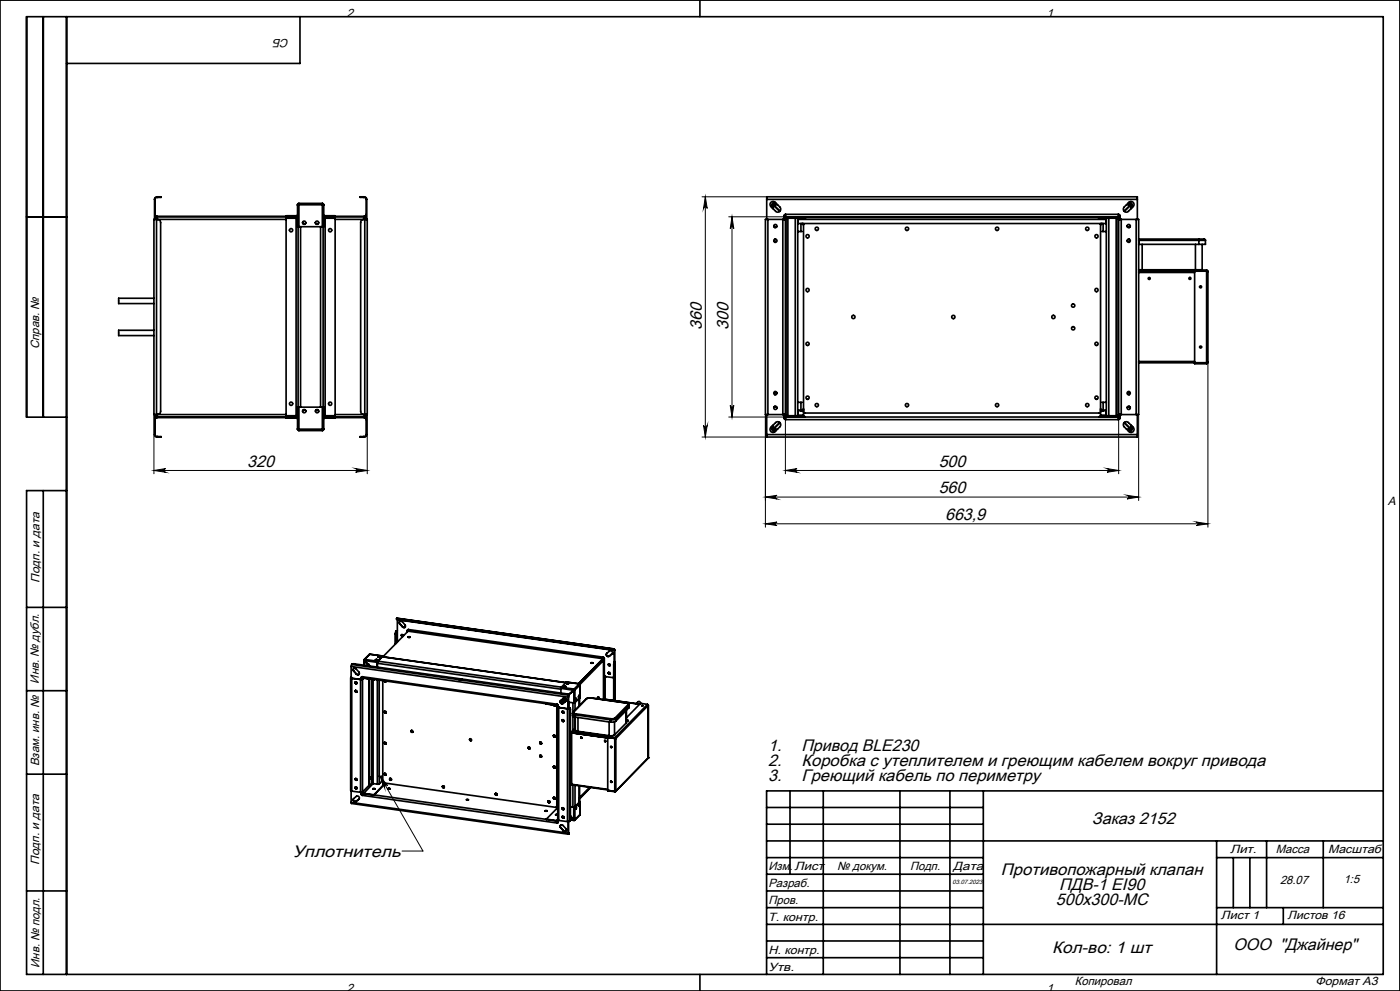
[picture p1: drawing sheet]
<svg xmlns="http://www.w3.org/2000/svg" width="420mm" height="297mm" viewBox="0 0 420 297" stroke-linecap="round" stroke-linejoin="round" font-family="sans-serif">
<g fill="none" stroke="#000" stroke-width=".3">
<path d="M210.6 59h19.4M211.6 59v72M211.6 59l.6 3.5a.55 .55 0 0 0-.6-.5 .55 .55 0 0 0-.5 .5zM218.6 65h17.1M219.6 65v60M219.6 65l.5 3.5a.53 .53 0 0 0-.5-.5 .53 .53 0 0 0-.5 .5zM362.4 108.6v49.4M46.2 124.2v17.8M110.2 124.2v17.8M210.6 131h19.4M211.1 127.5a.55 .55 0 0 0 .5 .5 .55 .55 0 0 0 .6-.5l-.6 3.5zM218.6 125h17.1"/>
<path d="M219.1 121.5a.53 .53 0 0 0 .5 .5 .53 .53 0 0 0 .5-.5l-.5 3.5zM229.6 124.2v33.8M235.6 124.2v17.8M335.6 124.2v17.8M341.6 124.2v25.8M46.2 141h64M46.2 141l3.5-.6a.55 .55 0 0 0-.5 .6 .55 .55 0 0 0 .5 .5zM106.7 140.4l3.5 .6-3.5 .5a.55 .55 0 0 0 .5-.5 .55 .55 0 0 0-.5-.6zM229.6 157l3.5-.5a.53 .53 0 0 0-.5 .5 .53 .53 0 0 0 .5 .5zM229.6 149h112M229.6 149l3.5-.6a.55 .55 0 0 0-.5 .6 .55 .55 0 0 0 .5 .5zM229.6 157h132.8"/>
<path d="M235.6 141l3.5-.6a.55 .55 0 0 0-.5 .6 .55 .55 0 0 0 .5 .5zM235.6 141h100M332.1 140.4l3.5 .6-3.5 .5a.55 .55 0 0 0 .5-.5 .55 .55 0 0 0-.5-.6zM338.1 148.4l3.5 .6-3.5 .5a.55 .55 0 0 0 .5-.5 .55 .55 0 0 0-.5-.6zM358.9 156.5l3.5 .5-3.5 .5a.53 .53 0 0 0 .5-.5 .53 .53 0 0 0-.5-.5zM114.1 232.7l12.8 22.4h-6.3M114.1 232.7l2.2 2.8a.55 .55 0 0 0-.7-.2 .55 .55 0 0 0-.2 .7z"/>
</g>
<g fill="none" stroke="#000" stroke-width=".5">
<path d="M0 0h420v297h-420zM13 5v120M20 5v287M90 5v14h-70M210 0v5M46.4 59.8v6M46.4 59.8h.1M46.5 59.8v6M47.1 59l-.6 .3-.1 .5M47.1 59.2l-.5 .2-.1 .4M47.1 59v.2M47.1 59h.2"/>
<path d="M47.1 59.2h.2M47.3 59h1v.2h-1M47.3 59v.2M109 59h-1v.2h1M109 59v.2M109 59h.3M109 59.2h.3M109.3 59l.5 .2 .2 .6M109.3 59.2l.3 .1 .3 .5M109.3 59v.2M109.9 59.8v6M109.9 59.8h.1"/>
<path d="M110 59.8v6M230 59.8v-.8h111.2v.8M230 59.8h111.2M230 59.8v6M341.2 59.8v6M8 65h12M46.5 64.2l.2 .5 .4 .1M46.5 64.7l.5 .3 .1-.2M47 65.8h-.8v58.4h.8M47 65.8v58.4M47 65.8h38.8M47.1 64.8h42.2"/>
<path d="M47.2 65.8a.96 .96 0 0 1 1 .9v56.5a1.02 1.02 0 0 1-1 1M88.8 65.4h.5M88.8 64.7v.1l.5-.1M88.8 65.4v59.2M88.8 65.4h-3v59.2h3M88.8 64.7h-3v.1M89.3 65h-42.3v.8M89.3 64.5l-.5 .2M89.3 61.4v6.5h.4M89.3 61.4h.1M89.4 61.4h.1M89.4 67.9v54.1"/>
<path d="M89.7 61.3l-.1 .1M89.7 61v.4M89.7 61.4l-.4 .1M89.7 61.1l-.3 .3M89.7 61l-.4 .4M89.7 61.4v6.5M89.7 61h7M89.7 61.4h7M89.7 67.9h7M90.2 67.9v54.1M90.8 66.6a.49 .49 0 0 0 .4 .5 .49 .49 0 0 0 .5-.3M94.6 66.7a.5 .5 0 0 0 .5 .4 .5 .5 0 0 0 .5-.4"/>
<path d="M96.2 67.9v54.1M96.7 61.3l.1 .1M96.7 61v.4M96.7 61.4l.4 .1M96.7 61.1l.2 .3M96.7 61l.4 .4M96.7 61.4v6.5M96.9 61.4h.1M96.9 67.9v54.1M96.9 61.4h.2M97.1 65.4h.4M97.1 65h12.3v.8"/>
<path d="M97.1 64.5l.4 .2M97.1 61.4v6.5h-.4M97.1 64.8h12.2M97.5 64.7v.1l-.4-.1M97.5 65.4v59.2M97.5 65.4h3v59.2h-3M97.5 64.7h3v.1M100.5 65.8h8.9M109.2 65.8a.96 .96 0 0 0-1 .9v56.5a1.02 1.02 0 0 0 1 1M109.4 65.8h.8v58.4h-.8M109.4 65.8v58.4M109.9 64.7l-.3 .2-.3-.1"/>
<path d="M109.9 64.2l-.2 .5-.4 .1M230.4 65.8h-.8v58.4h.8M230.4 65.8h4.4M230.4 65.8v58.4M231.4 60.6l.9-.1 1.7 1.6a.9 .9 0 0 1 0 1.2 .9 .9 0 0 1-1.3 0l-1.6-1.6-.1-.5zM231.6 61.4l.4 .1M231.6 61.4h.1M231.6 61.4v.8M231.7 61.4l.3 .1M232 61l.1 .4M232 61.1l.1 .3M232 61.1l-.3 .3"/>
<path d="M232 61l-.4 .4M232 61h.8M232 61v.1M232 61.5v1.1M232 61.5l1.9 1.9M232.1 61.4h1.2M232.1 61.4l1.9 1.9M232.2 67.9h.8M232.5 67.9v.3M232.5 71.7v.9M234.8 65.8h.8M234.8 65.8v58.4"/>
<path d="M235.2 65.4h.1M235.3 65.4l.1 .4M235.3 65.4v.4M235.4 64.3h.3M235.6 65.8v58.4M235.7 64.2l-.5 .3v1.3M235.7 64.2v.8h99.8v-.8M235.7 64.2h99.8M235.7 65.4h.1M235.8 65.4h.6M235.8 65.4v59.2M236.2 65.2v-.2l-.5 .2-.3 .6"/>
<path d="M236.2 65.2l-.5 .2-.1 .4M236.4 65.4h2.2M236.4 65.4v59.2M238.6 65.4h.7v59.2h-.7M238.6 65.4v59.2M239.3 69.4h1.3M239.4 65.4v.4M239.4 65.8h92.4M239.4 65.8v1.2h92.4v-1.2M240.3 67v2.4M240.6 67l.5 .3-.4-.3M241.1 65.2v.1"/>
<path d="M241.1 67v56.4M241.4 65v.2h-5.2M241.6 65.2v.2h-2.2M241.6 65.2h88M241.6 65.3l-2.2 .1M241.6 65v.2M329.6 65.2v.2h2.2M329.6 65.3l2.2 .1M329.6 65v.2M329.8 65v.2h5.2M330.2 65.2v.1M330.2 67v56.4"/>
<path d="M330.5 67l-.3 .3 .4-.3M330.6 69.4h1.3M330.9 67v2.4M331.8 65.4v.4M332.6 65.4h-.7v59.2h.7M332.6 65.4h2.3M332.6 65.4v59.2M334.9 65.4h.6M334.9 65.4v59.2M335 65.2l.4 .1 .2 .5M335 65.2v-.2l.6 .2 .2 .6 .1-.4M335.5 65.4h.1"/>
<path d="M335.5 65.4v59.2M335.5 64.2l.5 .3v1.3M335.5 64.3h.3M335.6 65.8h.8M335.6 65.8v58.4M335.9 65.4h.1M335.9 65.4v.4M336.4 65.8h4.5M336.4 65.8v58.4M338 61.4h1.2M338.2 67.9h.9M338.4 61h.8"/>
<path d="M338.7 60.6a.9 .9 0 0 1 1.2 0 .9 .9 0 0 1 0 1.3l-1.4 1.4a.9 .9 0 0 1-1.3 0 .9 .9 0 0 1 .1-1.2zM338.7 67.9v.3M338.7 71.7v.9M339.2 61.4l-2 1.9M339.2 61v.4M339.2 61.1v.3M339.2 61.1l.3 .3M339.2 61l.5 .4M339.2 61.5l-1.9 1.9M339.2 61v.1M339.2 61.5v1.1M339.5 61.4l-.3 .1"/>
<path d="M339.5 61.4h.2M339.7 61.4l-.5 .1M339.7 61.4v.8M340.9 65.8h.7v58.4h-.7M340.9 65.8v58.4M341.6 72h18.1M341.6 73.2h18.1M341.6 71.6h18.1M341.7 71.6v1.6M342.7 73.2v7.7M358.6 73.2v7.7M359.7 72h1.9"/>
<path d="M359.7 71.6h1.6l.3 .4M359.7 71.6v.4M359.7 72v1.2M360.6 73.2v7.7M361.6 72v1.2h-1.9M46.2 89.4h-10.6v1.6h10.6M46.2 99h-10.6v1.6h10.6M341.6 81.2l20.4 .1M341.6 80.9h1.1M341.6 81.7h16.8M342.7 80.9v.3M342.7 80.9h15.9"/>
<path d="M358.6 80.9h2M358.6 80.9v.1M358.6 81.1v.1M360.5 81.1l-.2 .1M360.6 80.9v.1M362 81.3l.4 .1M362 81.1l.2 .2M362 81l.4 .4M362 81h-3.6v.1h3.6M362 81.3h-3.6v27.4M362 81v.1M362 81.3v27.4"/>
<path d="M362.4 81.4v27.2M232.5 117.4v.9M338.7 117.4v.9M341.6 108.7h20.4M341.6 108.3h16.8M362 108.7h.1M362 108.9h-3.6l3.6 .1M362 108.9v.1M362.2 108.7l-.2 .2M362.4 108.6l-.4 .1M362.4 108.6l-.4 .4M20 125h-12v-120h407v287h-407v-145h12"/>
<path d="M46.4 130.2l.2 .6 .5 .2M46.4 130.2h.1M46.4 124.2v6M46.5 130.2l.2 .5 .4 .1M46.5 124.2v6M47 124.2v.8h42.3M47 124.2h38.8M47.1 125.2l-.1-.2-.5 .3M47.1 125.2h-.3l-.3 .6M47.1 130.8v.2M47.1 130.8h.2M47.1 131h.2"/>
<path d="M47.1 125.2h42.2M47.3 130.8h1l-1 .2M47.3 130.8v.2M85.8 125.2l3 .1M88.8 124.6h.5M88.8 125.3h.5M88.8 125.3l.5 .2M89.3 128.5l.4 .1M89.3 128.6l.4 .4M89.3 128.6h.1M89.4 128.6l.3 .3M89.4 128.6h.1"/>
<path d="M89.6 128.6l.1 .1M89.7 128.6v.4M89.7 122h-.4v6.6M89.7 128.6h7M89.7 129h7M89.7 122v6.6M89.7 122h7M90.8 123.3a.5 .5 0 0 1 .5-.5 .5 .5 0 0 1 .5 .5M94.7 123.2a.49 .49 0 0 1 .5-.4 .49 .49 0 0 1 .4 .6M96.7 122h.4v6.6M96.7 128.6v.4M96.7 122v6.6"/>
<path d="M96.8 128.6l-.1 .1M97 128.6l-.3 .3M97 128.6h.1M97.1 124.6h.4M97.1 125.3h.4M97.1 128.5l-.4 .1M97.1 128.6l-.4 .4M97.1 125.2h12.2M97.5 125.3l-.4 .2M100.5 125.2l-3 .1M100.5 124.2h8.9M109 130.8h-1l1 .2"/>
<path d="M109 130.8h.3M109 131h.3M109 130.8v.2M109.3 125.2h.3l.3 .6M109.3 125.2l.1-.2 .5 .3M109.3 130.8v.2M109.4 124.2v.8h-12.3M109.9 130.2l-.2 .5-.4 .1M109.9 130.2h.1M109.9 124.2v6M110 130.2l-.3 .7-.4 .1M110 124.2v6"/>
<path d="M230 130.2v.8h111.2v-.8M230 130.2h111.2M230 124.2v6M230.4 124.2h4.4M231.6 128.6l.4 .4M231.6 128.6h.1M231.6 127.8v.8M231.7 128.6l.3 .3M232 128.5l-.4 .1M232 128.5l-.3 .1M232 129h.8M232 127.3v1.2"/>
<path d="M232 128.9v.1M232.1 128.6l-.1 .4M232.1 128.6l-.1 .3M232.1 128.6h1.2M232.2 122h.8M232.5 121.7v.3M232.7 126.6a.9 .9 0 0 1 1.3 .1 .9 .9 0 0 1 0 1.2l-1.4 1.4a.9 .9 0 0 1-1.3 0 .9 .9 0 0 1 0-1.2zM233.9 126.6l-1.9 1.9M234 126.7l-1.9 1.9M234.8 124.2h.8M235.2 124.6h.1M235.2 124.2v1.2l.5 .4"/>
<path d="M235.3 124.2v.4M235.4 124.2l-.1 .4M235.4 125.6h.3M235.4 124.2a.56 .56 0 0 0 .8 .6M235.6 124.2l.3 .5 .3 .1M235.7 125.8v-.8h99.8v.8M235.7 125.8h99.8M235.7 124.6h.1M235.8 124.6h.6M236.2 124.8l5.2 .2M236.4 124.6h2.2M239.3 120.6h1.3"/>
<path d="M239.4 124.2v.5h1.7M239.4 124.4h1.7M239.4 123h.1M239.4 123h.9M240.3 120.6v2.6M240.3 123h-.9v1.4M240.5 123l.6-.4-.8 .6zM240.6 123h.5M240.7 123h.4M241.1 123.4l.3 .4h88.4l.4-.4M241.1 123.4v1.4M330.2 122.6l.7 .6z"/>
<path d="M330.2 123.4v1.4M330.2 124.4h1.6M330.2 123h.4M330.2 123h.3M330.6 120.6h1.3M330.9 120.6v2.6M330.9 123h.9v1.4M330.9 123h.9M331.8 124.2v.5h-1.6M331.8 123h.1M332.6 124.6h2.3M334.9 124.6h.6"/>
<path d="M335 124.8l-5.2 .2M335.5 124.6h.1M335.5 125.6h.3M335.6 124.2h.8M335.6 124.2l-.2 .5-.4 .1M335.9 124.6l-.1-.4a.56 .56 0 0 1-.8 .6M335.9 124.6h.1M335.9 124.2v.4M336 124.2v1.2l-.5 .4M336.4 124.2h4.5M337.2 126.7l2 1.9M337.3 126.6l1.9 1.9"/>
<path d="M337.4 126.6l.9-.1 1.6 1.6a.9 .9 0 0 1 0 1.2 .9 .9 0 0 1-1.2 0l-1.6-1.6-.1-.7zM338 128.6h1.2M338.2 122h.9M338.4 129h.8M338.7 121.7v.3M339.2 128.6v.4M339.2 128.6v.3M339.2 128.5l.5 .1M339.2 128.5l.3 .1M339.2 127.3v1.2M339.2 128.9v.1M339.5 128.6l-.3 .3"/>
<path d="M339.5 128.6h.2M339.7 128.6l-.5 .4M339.7 127.8v.8M341.2 124.2v6M13 147v145M8 182h12M105.3 199.7v3.5M105.3 199.7l65.2 9.2M105.5 199.1l-.2 .6M105.5 199.1l65.1 9.2M105.6 199.1l.7-.2 64 9.1 .4 .3M105.6 199.1h-.1"/>
<path d="M109.1 197.9v1.5M109.2 197.8l.1 .2M109.2 197.8l.1 .1M109.3 197.9l.1 .1M109.3 197.9h.1M109.3 198l1.4 1.6M109.3 198v1.4M109.4 198l3.8 .5M109.4 198l1.4 1.6M109.4 198h-.1M109.4 197.7l-.1 .2M109.4 197.6v.4"/>
<path d="M109.4 197.6l-.2 .2M109.4 197.6l3.9 .6M110.3 199.1h.1M110.4 199.1h.1M110.7 199.5h.1M110.9 196.1l-1.7 1.6M110.9 196.1l3.9 .5M110.9 196.1l-1.5 1.5M112.6 197.7l.6 .1zM112.6 197.8h.6zM112.7 197.8h.4M113.2 198.5h.1"/>
<path d="M113.2 198.5v1.4M113.2 198.8l55.1 7.7M113.3 198.2l-.1 .3M113.3 198.3l-.1 .2M113.3 198.2v.1M113.4 198.2l55 7.7M113.5 196.9h.5zM113.5 196.8l.6 .1zM113.6 197h.3M113.6 197h.2M114.8 196.6l.1 .2M114.8 196.7l.1 .1"/>
<path d="M114.8 196.6v.1M114.8 196.6l-1.5 1.6M114.8 196.7l-1.5 1.6M114.9 196.8h.1M114.9 196.8l54.9 7.8-55.1-7.8M118.6 190h.1M118.6 190v3M118.7 190v2.9M118.8 189.2l-.2 .8M118.8 189.2h.1M118.9 189.2h.1M118.9 189.2h-.1"/>
<path d="M118.9 189.2l-.2 .8M119 185.5l.4 .3M119 189.2v3.5M119 189.2h-.1M119.1 185.3l-.1 .2 .4 .2M119.1 185.3l65.2 9.2M119.1 185.3h.1M119.2 189.1l-.2 .1M119.2 189l-.3 .2M119.2 185.7v6.7M119.4 185.7l63.9 9M119.4 185.7v.1"/>
<path d="M119.4 185.8l63.9 9M119.9 187a.51 .51 0 0 1 0-.8 .51 .51 0 0 1 .8 .1l.8 1a.48 .48 0 0 1 0 .7 .48 .48 0 0 1-.7-.1M119.9 186.2v.7M119.9 187l.9 .9M119.9 186.9v.1M119.9 186.9l.9 1M120.5 190.2v.4l.4 .1M120.5 190.2v.3l.4 .1M120.8 187.9l.7 .1M120.8 187.9h.1M121 190.6a.3 .3 0 0 0-.2-.5 .3 .3 0 0 0-.4 .4 .3 .3 0 0 0 .5 .2M122.3 188.9l-.1 .4"/>
<path d="M122.3 188.7v.2M122.4 190.9h.6zM122.4 189.2l58.5 8.2M122.4 189.2l-7.5 7.6M122.4 191h.6M122.5 188.7l-.2 .2M122.5 188.7l-.1 .5M122.5 188.7l58.5 8.3M122.6 191h.3M177.2 198.6l.6 .1zM177.3 198.7h.5M177.3 198.8h.4"/>
<path d="M180.8 197.5l.2 .4M180.9 197.4l-7.4 7.5M180.9 197.4v.1M180.9 197.5l-7.3 7.4M181 197l.3 .2 .1 5.3 .5 .3 2.2 .2M181 197l-.1 .4M181 197l-.1 .5M181 197.9l-7 7.2M181 197.9v11.7M181.3 197.8l-.3 .1M182 195.8a.59 .59 0 0 0 .1 .8 .59 .59 0 0 0 .7 0M182 195.8a.57 .57 0 0 0 0 .8 .57 .57 0 0 0 .8 .1"/>
<path d="M182 195.8l.8-.7a.57 .57 0 0 1 .8 .1 .57 .57 0 0 1 0 .8v-.1M182.6 199l.2 .4h.3l-.4 .1zM182.8 196.6v.1M183.3 194.7v.1M183.6 195.9h.1M183.6 195.9l-.8 .8M183.9 194.8h.4M184.1 199.2v10.7M184.1 199.2l.1 .1M184.1 194.7l-.8 .1M184.1 194.6l-.8 .1M184.1 194.6v.1"/>
<path d="M184.2 194.5l.2 .3M184.2 194.6l.1 .2M184.2 194.5l-.1 .1M184.2 194.5v.1M184.2 199.3v10.7M184.2 194.6l-.1 .1M184.3 198.5l-.2 .7M184.3 198.3l.1 .1M184.3 198.5h.1M184.4 198.2l.1 .2M184.4 194.8h-.1M184.4 194.8l-.1 3.7"/>
<path d="M184.4 198.4h.1M184.4 198.4l-.1 .1M184.4 198.5l-.2 .8M184.5 198.4l-.1 .1M184.5 198.4v11.6M8 207h12M105.2 203.1v33.8l.3 .2M105.2 203.1l.3 .2M105.2 203.1h.1M105.3 203l-.1 .1M105.3 203h.1M105.3 203.1v.1"/>
<path d="M105.3 203.1h.1M105.3 202.9v.1M105.5 203.3l2.7 .4M105.5 203.3v33.8M106.1 201.1a.49 .49 0 0 1 0-.7 .49 .49 0 0 1 .7 .1l.9 .9a.49 .49 0 0 1 0 .7 .49 .49 0 0 1-.8-.1M106.1 200.4v.7M106.1 201.1l.8 .9M106.1 201.1h.1M106.1 201.1l.9 .9M106.6 207.1l.2 .3h.3M106.6 204.4a.31 .31 0 0 0 .1 .4 .31 .31 0 0 0 .4 0M106.6 206.9v.2"/>
<path d="M106.6 204.4l.2 .4h.3M106.6 206.9l.1 .4 .4 .1M106.6 206.9a.3 .3 0 0 0 .1 .4 .3 .3 0 0 0 .4 .1M107 202l.4 .2 .3-.1M107 202h-.1M108.2 203.7v33.8M108.4 203.1v.5l.3-.1M108.4 203v.6M108.4 203v.1M108.5 202.9l-.1 .1M108.7 203.5h.1M108.7 202.8l-.3 .3"/>
<path d="M108.7 202.8l.1 .3 58.5 8.3M108.7 202.8l58.4 8.3M108.8 203.5l-.6 .2M108.8 203.5v33.8M108.9 203.1l-.1 .2M109 203.3l-.2 .2M109.1 203.2h-.3l-.1 .3M109.1 203.3l-.3 .2M109.1 203.2h.1M109.1 203.2v.1M109.1 203.2l3.1 .4M109.1 203.3l3.1 .4"/>
<path d="M110.7 203.5v31.9l-1.9 1.9M110.8 203.5v32.1l.6-.7M111.4 203.6v31.3M111.9 203.7v31.1M112.2 203.6h.1M112.2 203.6v.1M112.3 203.6l-.1 .1M113.2 203.7v31.3M113.8 203.8v31.1M114.8 204l.1 30.6 51.9 7.4 .2-.2M115.3 204a.28 .28 0 0 0 .2 .4 .28 .28 0 0 0 .3-.3M115.3 204l.2 .3h.3"/>
<path d="M115.3 204l.5 .3M115.4 213.2a.31 .31 0 0 0 0 .4 .31 .31 0 0 0 .4 0 .31 .31 0 0 1-.4 0 .31 .31 0 0 1 0-.4zM115.8 204.1v.1M115.8 213.4v.1M123.4 219a.31 .31 0 0 0 .1 .3 .31 .31 0 0 0 .3 .1h-.3zM123.4 218.9l.1 .4 .4 .1M137.8 203.6l.7 .1M137.8 203.6l.7 .2M137.8 203.6v.1M138 203.6h.1M138 203.6h-.2h.3M138 203.6l.2 .1"/>
<path d="M138.1 203.6l.5 .1M138.1 203.6h.1M138.3 203.6l.2 .1M138.3 203.6l-.1 .1M138.5 203.7v.1M138.5 203.8h.1M138.5 203.7h.1M138.6 203.7l-.1 .1M163.9 210.9h.1M163.9 210.9l3.1 .6M163.9 210.9l3.1 .4M166.1 211.3l.2 .2"/>
<path d="M166.1 211.3l.4 .2M166.1 211.3l.3 .2M166.2 211.3l.4 .1M166.5 211.5h-.1M166.6 211.4l-.3 .1M167 211.3l.4 .5M167 211.5l.3 .3M167 211.3h.1M167 211.3v.2M167 211.5v30.3M167.1 211.5l-.1 30.4M167.1 211.1l.3 .2v.7"/>
<path d="M167.1 211.1l.2 .2M167.2 211.1l.1 .2M167.2 211.2l.1 .1M167.3 211.8l.3 .3M167.3 211.9v33.8l.3 .2M167.3 211.3h.1M167.3 211.8h.1M167.4 211.2l-.1 .1M167.4 211.3h-.1M167.4 211.8v.1M167.4 211.8h.1M167.6 212.1l2.7 .3"/>
<path d="M167.6 212.1v33.8M167.6 212v.1M168.2 210a.57 .57 0 0 0 0 .7 .57 .57 0 0 0 .7 .1M168.2 210a.58 .58 0 0 0 0 .7 .58 .58 0 0 0 .7 .1M168.3 206.3l3.8 .6M168.3 206.3v1.4M168.4 206l-.1 .3M168.4 206l3.8 .5M168.7 215.8l.1 .4 .4-.1a.31 .31 0 0 1-.4 0 .31 .31 0 0 1-.1-.4zM168.7 213.2l.1 .4h.4a.31 .31 0 0 1-.4 0 .31 .31 0 0 1-.1-.4zM168.7 213.1l.2 .5h.3M168.7 215.7l.2 .4h.3"/>
<path d="M169 209.3h.1M169 209.3a.57 .57 0 0 1 .7 .1 .57 .57 0 0 1 .1 .7M169 209.3l-.8 .7M169.1 209.2v.1M169.2 205.8h.5M169.2 205.6l.5 .2h-.4zM169.2 205.8h.4M169.4 209.2l-1.3 1.3M169.4 209.9l-1 .9M169.4 209.7h.1M169.4 209.7v.7M169.5 209.7v.7"/>
<path d="M169.7 209.3l-.3 .4M169.8 209.4l-.3 .3M169.8 210.1h.1M169.8 210.1l-.9 .7M169.9 204.4l3.9 .6M169.9 204.4l-1.5 1.6M169.9 204.4h.1M170 204.9h.5M170 204.8l.6 .1zM170.3 212.4v33.8M170.4 205h-.3h.2M170.5 208.9v3.5"/>
<path d="M170.5 208.9h.1M170.5 210.4l1.7 .3M170.6 210.4v2M170.6 208.3l-.1 .6M170.6 208.5l-.1 .4M170.6 208.3v.2M170.7 208.3v.1M170.7 208.3h-.1M170.7 208.4l-.1 .1M170.7 208.2v.2M170.7 212.3l-.2 .1M170.7 212.3h.2"/>
<path d="M170.8 212.3h-.1M170.9 212.3l-.6 .1M170.9 212.3v33.8M170.9 212.3l.2 .2v32.9l-.2 .7M170.9 212.2l-.1 .1M170.9 212.3h.1M171 212.2l-.2 .1M171.1 219.6l.4 .1h-.4M171.5 219.6l10.8 1.6M171.5 219.6v15.5M171.5 219.6h.1M171.5 219.6l10.8 1.5"/>
<path d="M171.6 219.2l-.1 .4M171.6 219.2l10.8 1.6M171.8 213.8v.8l.4 .2 10.9 1.6M171.8 213.8l.8 .4M171.9 210.6v2.9M171.9 214.7v4.3M171.9 213.5l-.1 .3M171.9 207v.1M171.9 207h.1M172.1 213.4l.1 .4 .4 .1M172.1 213.4l-.2 .1M172.1 206.9l-.2 .1"/>
<path d="M172.1 206.9l-1.5 1.2M172.2 206.9v3.8M172.2 206.9h.1M172.2 206.9l-1.5 1.2 1.5-1.2M172.2 206.5l-.1 .4M172.2 206.6l-.1 .3M172.2 206.5l.3 .3M172.2 206.6l.2 .2M172.2 206.5v.1M172.4 206.8l-.2 .1M172.4 206.8h.1M172.5 206.8l-.3 .1"/>
<path d="M172.5 206.8v6.1M172.5 214.9v3.5M172.6 218.7l.2 .4 .6 .2M172.6 218.7l.8 .5M172.6 214.2v4.5M172.6 214.2l10.5 1.5M172.6 218.3l-1 .9M172.6 213.9v.3M172.6 213.9l10.6 1.5M172.8 209.4l-.1 .4M172.8 209.3v.6zM172.8 209.3v.5"/>
<path d="M173.4 219.2v.1M173.4 219.2l9.3 1.3M173.4 215v4.2M173.4 219.3l9.1 1.3M173.6 208.4v.5M173.7 208.5l-.1 .4M173.7 208.4l-.1 .6zM173.8 205l.2 .2M173.8 205h.1M173.8 205l-1.6 1.5M173.8 209.2v2.3M174 209.1l-1.6 1.5-.2 .1"/>
<path d="M174 205.2v3.9M174 209v.1M174 205.2l-1.5 1.6M175.8 209.5l-3.9 4M176 209.4l-.2 .1M176 209.4l-3.9 4M177.3 209.2l-1.3 .2M177.3 209.2l10.5 1.5M177.3 209.2h-.9l-.6 .3M177.3 209.2h.1M177.3 209.2l10.6 1.5M179.4 209l-.4 .4"/>
<path d="M179.5 209l.2 .5M179.5 208.9l-.1 .1M179.5 209l-.4 .4M179.6 208.9l-.2 .1M181 209.7l.2-.2 10.7 1.5M181.1 209.5l10.8 1.6M181.5 202.6v7M182.6 201.5l.2 .5h.3a.32 .32 0 0 1-.5-.1 .32 .32 0 0 1 0-.4zM182.7 216.4v4.1M183.1 215.7v.7M183.2 215.4l-.1 .3M184.4 216.3v3.9"/>
<path d="M184.5 215.2l-1.3 .2M184.5 215.2l.2 .2M184.7 215.4l-.6 .3h-1M184.7 216.1l-1.6 .3M184.7 215.4v.7M187.8 210.7a.44 .44 0 0 1 .6 .5M187.8 210.7h.1M187.9 210.7l.6 .2 .2 .3M187.9 216.7h.1M187.9 216.7l-3.5 3.5M187.9 212.9v3.8M187.9 212.9v3.7"/>
<path d="M188.2 216h.3M188.4 211.2l.3 .2M188.4 211.2l-3.9 4M188.7 211.4l-4 4M188.7 212.1l-4 4M188.7 211.9v.2M188.7 211.3v.1M188.7 211.3v.8M192.2 210.8a.52 .52 0 0 0-.3-.5 .52 .52 0 0 0-.6 .1l-.5 .5M192.5 211.5h.3M194.2 211.1l.3 .3M194.2 211.1l-9.7 10"/>
<path d="M194.2 211.1l-2-.3-4.3 4.3M194.5 211.3v.1M194.5 211.3v15.8M194.5 211.4l-9.8 9.9M8 232h12M105.3 237.1v3.4M105.5 237.1l2.7 .4M106.1 239.4l.8-.7a.57 .57 0 0 1 .8 .1 .57 .57 0 0 1 0 .7M106.1 239.4a.57 .57 0 0 0 0 .7 .57 .57 0 0 0 .7 .1M106.1 239.4a.58 .58 0 0 0 0 .7 .58 .58 0 0 0 .8 .1h-.1M106.6 233.5l.2 .3h.3M106.6 233.5l.5 .2"/>
<path d="M106.6 236l.5 .3M106.6 235.9v.1M106.6 235.9a.31 .31 0 0 0 .1 .4 .31 .31 0 0 0 .4 0h-.3l-.2-.3M106.6 233.4v.1M106.6 233.3v.2M106.6 233.4a.31 .31 0 0 0 .1 .3 .31 .31 0 0 0 .4 .1M107.7 239.5l-.9 .7M107.7 239.5h.1M107.7 239.4v.1M108.4 238.1l.3 .3M108.4 237.5v.6M108.4 238l.3 .3"/>
<path d="M108.4 238v.1M108.4 237.5v.5M108.7 237.4l.4 .4M108.7 238.4l58.4 8.3M108.8 237.3l-.6 .2M108.8 237.3l.3 .5M108.9 237.8l-.2 .6M108.9 237.7v.1M108.9 237.8h.1M109.1 237.8h.1M109.1 237.8l3.1 .4M109.1 237.8l3.1 .5"/>
<path d="M111 233.1v.2M111.1 232.9l-.1 .5M111.1 232.9v.6zM111.9 236.4l.6 .1zM111.9 236.5h.6M111.9 234.8l-.5 .1M111.9 234.8l1.3 .2M111.9 234.8l-2.8 3M112 236.5h.4M112.2 238.2v.1M112.2 238.2l51.7 7.4M113.8 234.9l-.6 .1"/>
<path d="M114.5 232.7v1.4l.3-.2-.2 .2M114.7 232.7h-.9M114.8 234l-1 .9M114.9 234.5v.6M115.1 235.1l-2.9 3.1M115.2 235.2l-3 3.1M115.4 222.5a.31 .31 0 0 0 0 .4 .31 .31 0 0 0 .4 0 .31 .31 0 0 1-.4 0 .31 .31 0 0 1 0-.4zM115.4 231.8l.2 .5M115.4 231.8a.3 .3 0 0 0 0 .4 .3 .3 0 0 0 .4 0M115.4 222.5a.31 .31 0 0 0 0 .3 .31 .31 0 0 0 .4 .1M115.4 231.8a.31 .31 0 0 0 0 .4 .31 .31 0 0 0 .4 0M115.6 231.8v.5"/>
<path d="M115.8 232.2l-.2 .1M115.8 222.7v.1M116.4 236.3l.6 .1zM116.4 236.4h.6zM116.5 236.5h.4M117 233.3a.3 .3 0 0 0 0 .4 .3 .3 0 0 0 .4 0 .3 .3 0 0 1-.4 0 .3 .3 0 0 1 0-.4zM117 233.3l.1 .4h.3M117 233.3l.3 .1M132.8 235.6l.2 .4M132.8 235.6a.31 .31 0 0 0 .1 .4 .31 .31 0 0 0 .3 0h-.2M132.8 235.5l.3 .5M132.9 235.5l.3 .1"/>
<path d="M133.3 236h-.2M139.9 239.6l.6 .1zM140 239.7h.5zM140.1 239.8h.3M141 221.4a.32 .32 0 0 0 0 .4 .32 .32 0 0 0 .4 .1 .32 .32 0 0 1-.4-.1 .32 .32 0 0 1 0-.4zM141 221.4a.31 .31 0 0 0 .1 .4 .31 .31 0 0 0 .3 .1M148.7 237.8a.3 .3 0 0 0 0 .4 .3 .3 0 0 0 .4 0 .3 .3 0 0 1-.4 0 .3 .3 0 0 1 0-.4zM148.7 237.8h.3M158.5 223.9a.31 .31 0 0 0 .1 .4 .31 .31 0 0 0 .4 .1 .31 .31 0 0 1-.4-.1 .31 .31 0 0 1-.1-.4zM158.6 223.9a.31 .31 0 0 0 0 .4 .31 .31 0 0 0 .4 0M162 226.5l.5 .3M162 222.5a.31 .31 0 0 0 .1 .3 .31 .31 0 0 0 .4 .1"/>
<path d="M162 226.4a.31 .31 0 0 0 .1 .4 .31 .31 0 0 0 .4 0 .31 .31 0 0 1-.4 0 .31 .31 0 0 1-.1-.4zM162 222.5l.2 .4h.3M162 226.4v.1M162.2 226.3l-.2 .2M162.2 222.4v.5M166.1 229.7a.32 .32 0 0 0 .1 .3 .32 .32 0 0 0 .3 .1M166.1 220.3a.31 .31 0 0 0 .1 .4 .31 .31 0 0 0 .3 .1M166.1 220.3l.2 .5h.3M166.1 229.7l.2 .4h.3M166.1 239l.2 .4h.3M166.1 229.7v.2l.3 .2M166.2 239.2l-.1 .1"/>
<path d="M166.2 239l-.1 .3M166.2 239.2h-.1M166.3 229.6h.1M166.4 229.9l.2 .1M166.5 239.4a.31 .31 0 0 1-.3 0 .31 .31 0 0 1-.1-.4l.3 .5M166.5 230.1h-.1M166.5 239.4l-.1 .1M166.5 229.8l-.3 .2M166.6 229.8l-.3 .3M171.1 234.7h.4M171.5 235.1l10.8 1.6M171.5 235.1l10.8 1.5"/>
<path d="M171.9 235.3v6.6M172.5 235.3v6.5M173.8 235.5v4.9M174.3 220.9l.1 .3M176.9 236l-3.1 3.1M177.1 236l-3.3 3.3M177.1 236l-3.3 3.4M177.2 236l-3.4 3.5M181.4 221.9l.3 .3zM181.5 221.9l.2 .3M182.3 221v15.9l2.1 .3M182.3 221l2.2 .3"/>
<path d="M182.4 221h-.1M182.4 236.9h.1M182.4 220.8l2.1 .4M182.4 236.9l2.1 .4M182.4 220.8l2.1 .3M182.4 236.9l2 .3M182.6 220.6l-.2 .2M182.7 220.5l.1 .1M183.2 234.2l.3 .2zM183.3 223.7l.2 .3M183.3 223.7l.2 .3zM183.3 234.1l.3 .3"/>
<path d="M184.4 220.2l-1.7 .3M184.4 220.2v.1M184.4 221.3h.3M184.4 221.3v15.9M184.5 221.3h.1M184.5 221.1l.2 .2M184.5 221.2l.1 .1M184.5 221.1v.1M184.5 237.2v.1M184.5 221.3h-.1M184.6 221.2h.1M184.6 221.3h.1"/>
<path d="M184.7 237.1l-.3 .1M184.7 237.1l-.2 .2M184.7 221.3v15.8M194.5 227.1l-.1 .2M194.5 227.1h.1M194.5 227.1l-9.8 10.1M237 237v25M247 237v55M270 237v55M285 237v55M295 237v55M415 237h-185v55"/>
<path d="M105.3 240.5l.1 .3 65.2 9.2M105.3 240.5l65.2 9.2M163.5 243h.6zM163.5 243.1h.6zM163.6 243.1h.4M163.9 245.5l3.1 .5M164.5 240l.1 .4h.3M164.5 240l.4 .1M164.9 240.5a.31 .31 0 0 1-.3-.1 .31 .31 0 0 1-.1-.3l.2 .4M164.9 240.5h-.2M166.7 244.2h.6zM166.7 244.2h.6"/>
<path d="M166.8 244.3h.3M166.9 242.5l-3 3M167 246h.1M167.1 241.3l.2 .2-.3 .3M167.1 241.6h.1M167.1 241.7h.1M167.1 241.5h.1M167.1 241.4h.1M167.1 241.7v.8M167.1 241.4v.1M167.2 246.6l-.1 .1M167.2 246h.1"/>
<path d="M167.3 241.4l-.2 .1M167.3 246l-.2 .7M167.3 246.1l-.1 .5M167.3 245.7l-.3 .3M167.3 246v.1M167.3 245.6l-.3 .4M167.4 246.6h-.2M167.4 245.8l-.4 .2M167.4 245.8v.7l-.3 .2M167.4 245.8l-.1 .1M167.4 245.9l-.1 .1M167.4 246l-.1 .1"/>
<path d="M167.6 245.9l2.7 .3M168.2 248a.49 .49 0 0 1 0-.7 .49 .49 0 0 1 .7 .1l.9 1a.49 .49 0 0 1-.1 .7 .49 .49 0 0 1-.7-.1M168.2 247.3v.7M168.2 248l.8 1M168.2 248h.1M168.2 248l.9 1M168.7 242.1a.31 .31 0 0 0 .1 .4 .31 .31 0 0 0 .4 .1 .31 .31 0 0 1-.4-.1 .31 .31 0 0 1-.1-.4zM168.7 244.7a.31 .31 0 0 0 .1 .4 .31 .31 0 0 0 .4 0 .31 .31 0 0 1-.4 0 .31 .31 0 0 1-.1-.4zM168.7 242.1l.2 .4h.3M168.7 244.6l.2 .5h.3M168.8 244.6l-.1 .1M169.1 249l.3 .2 .4-.2"/>
<path d="M169.1 249h-.1M170.5 249.7l.1 .3M170.5 246.2v3.5M170.5 249.7l.1 .2M170.5 249.6l.2 .2M170.5 249.7h.1M170.6 249.9h.1M170.6 249.9v.1M170.7 249.8l-.1 .1M170.7 249.8v.1M170.7 249.9l-.1 .1M170.9 246.1l-.6 .1"/>
<path d="M171.1 245.7l1.1 .2M171.1 245.6l1 .1M171.1 241.8l1 .1M171.1 241.8l1.1 .1M171.1 244.5l1 1.2M171.1 244.6l1 1.1M172.1 245.7l.1 .2M172.1 245.7l.1 .1M172.1 241.9v3.8M172.1 245.7h.1M172.2 241.9h-.1M172.2 245.8h.1"/>
<path d="M172.2 245.8v.1M172.3 245.7l-.1 .1M172.4 241.9h-.2M172.4 245.7l-.2 .1M172.4 241.9h.1M172.5 245.7h-.4M172.5 241.9h-.4M172.5 245.7l-.3 .2M172.5 241.9v3.8M172.8 242.1l-.1 .3M172.8 242.1l-.1 .4M172.8 241.9v.6z"/>
<path d="M173.6 241.3v.2M173.6 241.1l.2 .2-.1 .3zM173.6 241.1l.1 .2M173.6 241.1v.5M173.8 240.2h.1M173.8 240.2l.2 .1M173.8 240.2l.1 .1M173.9 240.3h.1M173.9 240.3l-1.5 1.6M174 244.1l-1.6 1.7M174 240.3l-1.5 1.6M174 244.1l-1.5 1.6"/>
<path d="M174 240.3v3.8M174 244.1h.1M230 252h185M230 257h65M230 242h65M230 247h65M365 252v40M365 257h50M370 257v15M375 257v15M380 252v20M397 252v20"/>
<path d="M8 267h12M230 277h185M230 272h65M230 262h65M230 267h65M365 272h50M385 272v5M210 292v5M230 282h65M230 287h65"/>
<circle cx="87.3" cy="69" r=".49"/>
<circle cx="91.2" cy="66.7" r=".49"/>
<circle cx="95.1" cy="66.7" r=".5"/>
<circle cx="99" cy="69" r=".49"/>
<circle cx="232.6" cy="67.8" r=".48"/>
<circle cx="232.6" cy="72.1" r=".49"/>
<circle cx="242.3" cy="70.8" r=".49"/>
<circle cx="245" cy="68.6" r=".5"/>
<circle cx="272.1" cy="68.6" r=".5"/>
<circle cx="299.1" cy="68.6" r=".5"/>
<circle cx="326.2" cy="68.6" r=".5"/>
<circle cx="328.9" cy="70.8" r=".49"/>
<circle cx="338.6" cy="67.7" r=".49"/>
<circle cx="338.6" cy="72.1" r=".5"/>
<circle cx="242.3" cy="86.9" r=".49"/>
<circle cx="256" cy="95" r=".5"/>
<circle cx="286" cy="95" r=".5"/>
<circle cx="316" cy="95" r=".5"/>
<circle cx="321.9" cy="91.6" r=".5"/>
<circle cx="321.9" cy="98.4" r=".5"/>
<circle cx="329" cy="86.9" r=".49"/>
<circle cx="344.8" cy="83.4" r=".3"/>
<circle cx="357" cy="83.5" r=".31"/>
<circle cx="360.2" cy="86" r=".31"/>
<circle cx="232.6" cy="117.8" r=".5"/>
<circle cx="242.3" cy="119.2" r=".49"/>
<circle cx="242.3" cy="103.1" r=".48"/>
<circle cx="328.9" cy="103.1" r=".48"/>
<circle cx="328.9" cy="119.2" r=".49"/>
<circle cx="338.6" cy="117.8" r=".49"/>
<circle cx="360.2" cy="104" r=".28"/>
<circle cx="87.3" cy="121" r=".49"/>
<circle cx="91.3" cy="123.2" r=".5"/>
<circle cx="95.1" cy="123.2" r=".49"/>
<circle cx="99.1" cy="121" r=".49"/>
<circle cx="232.6" cy="122.2" r=".5"/>
<circle cx="245" cy="121.4" r=".49"/>
<circle cx="272.1" cy="121.4" r=".49"/>
<circle cx="299.1" cy="121.4" r=".49"/>
<circle cx="326.2" cy="121.4" r=".49"/>
<circle cx="338.6" cy="122.2" r=".49"/>
<circle cx="182.8" cy="199.3" r=".29"/>
<circle cx="106.8" cy="204.6" r=".28"/>
<circle cx="106.8" cy="207.2" r=".29"/>
<circle cx="115.5" cy="213.4" r=".28"/>
<circle cx="123.6" cy="219.2" r=".3"/>
<circle cx="168.9" cy="213.4" r=".28"/>
<circle cx="168.9" cy="216" r=".28"/>
<circle cx="182.8" cy="201.8" r=".29"/>
<circle cx="188.3" cy="216" r=".14"/>
<circle cx="192.7" cy="211.5" r=".16"/>
<circle cx="106.9" cy="236.1" r=".29"/>
<circle cx="106.9" cy="233.5" r=".29"/>
<circle cx="115.5" cy="232" r=".29"/>
<circle cx="115.5" cy="222.7" r=".28"/>
<circle cx="117.2" cy="233.6" r=".29"/>
<circle cx="133" cy="235.8" r=".28"/>
<circle cx="141.1" cy="221.7" r=".29"/>
<circle cx="148.8" cy="238" r=".29"/>
<circle cx="158.8" cy="224.2" r=".29"/>
<circle cx="162.2" cy="222.7" r=".28"/>
<circle cx="162.2" cy="226.6" r=".29"/>
<circle cx="166.3" cy="220.6" r=".29"/>
<circle cx="166.3" cy="229.9" r=".28"/>
<circle cx="166.3" cy="239.2" r=".28"/>
<circle cx="174.4" cy="221.1" r=".18"/>
<circle cx="181.6" cy="222.1" r=".17"/>
<circle cx="183.4" cy="223.9" r=".17"/>
<circle cx="183.4" cy="234.3" r=".18"/>
<circle cx="164.7" cy="240.3" r=".28"/>
<circle cx="168.9" cy="242.3" r=".29"/>
<circle cx="168.9" cy="244.9" r=".29"/>
</g>
<g fill="#000">
<path d="M114.1 232.7l2.2 2.8a.55 .55 0 0 0-.7-.2 .55 .55 0 0 0-.2 .7z"/>
<path d="M219.1 121.5a.53 .53 0 0 0 .5 .5 .53 .53 0 0 0 .5-.5l-.5 3.5zM219.6 65l.5 3.5a.53 .53 0 0 0-.5-.5 .53 .53 0 0 0-.5 .5zM211.1 127.5a.55 .55 0 0 0 .5 .5 .55 .55 0 0 0 .6-.5l-.6 3.5zM211.6 59l.6 3.5a.55 .55 0 0 0-.6-.5 .55 .55 0 0 0-.5 .5z"/>
<path d="M46.2 141l3.5-.6a.55 .55 0 0 0-.5 .6 .55 .55 0 0 0 .5 .5zM106.7 140.4l3.5 .6-3.5 .5a.55 .55 0 0 0 .5-.5 .55 .55 0 0 0-.5-.6z"/>
<path d="M235.6 141l3.5-.6a.55 .55 0 0 0-.5 .6 .55 .55 0 0 0 .5 .5zM332.1 140.4l3.5 .6-3.5 .5a.55 .55 0 0 0 .5-.5 .55 .55 0 0 0-.5-.6zM229.6 157l3.5-.5a.53 .53 0 0 0-.5 .5 .53 .53 0 0 0 .5 .5zM358.9 156.5l3.5 .5-3.5 .5a.53 .53 0 0 0 .5-.5 .53 .53 0 0 0-.5-.5z"/>
<path d="M338.1 148.4l3.5 .6-3.5 .5a.55 .55 0 0 0 .5-.5 .55 .55 0 0 0-.5-.6zM229.6 149l3.5-.6a.55 .55 0 0 0-.5 .6 .55 .55 0 0 0 .5 .5z"/>
</g>
<g font-size="5">
<text x="210.5" y="99" transform="rotate(-90 210.5 99)">360</text>
<text x="218.5" y="99" transform="rotate(-90 218.5 99)">300</text>
<text x="74.2" y="139.9">320</text>
<text x="281.6" y="139.9">500</text>
<text x="281.6" y="147.9">560</text>
<text x="283.5" y="155.9">663,9</text>
<text x="230.4" y="224.9">1.</text>
<text x="240.4" y="224.9">Привод BLE230</text>
<text x="230.4" y="229.4">2.</text>
<text x="230.4" y="234">3.</text>
<text x="240.4" y="229.4">Коробка с утеплителем и греющим кабелем вокруг привода</text>
<text x="240.4" y="234">Греющий кабель по периметру</text>
<text x="327.6" y="246.8">Заказ 2152</text>
<text x="87.8" y="256.8">Уплотнитель</text>
<text x="300.3" y="262.1">Противопожарный клапан</text>
<text x="317.7" y="266.7">ПДВ-1 EI90</text>
<text x="316.8" y="271.2">500х300-МС</text>
<text x="315.7" y="285.6">Кол-во: 1 шт</text>
<text x="370.1" y="284.6">ООО &quot;Джайнер&quot;</text>
</g>
<g font-size="3.6">
<text x="104" y="5.2">2</text>
<text x="314" y="5.2">1</text>
<text x="86.8" y="11.7" transform="rotate(-180 86.8 11.7)">СБ</text>
<text x="11.7" y="104.5" transform="rotate(-90 11.7 104.5)">Справ. №</text>
<text x="416.4" y="151.2">A</text>
<text x="11.9" y="174.7" transform="rotate(-90 11.9 174.7)">Подп. и дата</text>
<text x="11.7" y="204.9" transform="rotate(-90 11.7 204.9)">Инв. № дубл.</text>
<text x="11.7" y="229.6" transform="rotate(-90 11.7 229.6)">Взам. инв. №</text>
<text x="369" y="255.7">Лит.</text>
<text x="382.8" y="255.7">Масса</text>
<text x="398.4" y="255.8">Масштаб</text>
<text x="11.7" y="259.2" transform="rotate(-90 11.7 259.2)">Подп. и дата</text>
<text x="230.5" y="260.6">Изм.</text>
<text x="238.4" y="260.6">Лист</text>
<text x="251.1" y="260.6">№ докум.</text>
<text x="273" y="260.6">Подп.</text>
<text x="286" y="260.6">Дата</text>
<text x="230.5" y="265.9">Разраб.</text>
<text x="384" y="264.9">28.07</text>
<text x="403.1" y="264.6">1:5</text>
<text x="230.5" y="275.9">Т. контр.</text>
<text x="230.6" y="270.9">Пров.</text>
<text x="366.2" y="275.5">Лист 1</text>
<text x="386.3" y="275.4">Листов 16</text>
<text x="230.6" y="285.9">Н. контр.</text>
<text x="11.9" y="290" transform="rotate(-90 11.9 290)">Инв. № подл.</text>
<text x="230.5" y="290.9">Утв.</text>
<text x="104" y="297.2">2</text>
<text x="314" y="297.2">1</text>
<text x="322.5" y="295.3">Копировал</text>
<text x="394.6" y="295.2">Формат А3</text>
</g>
<text font-size="1.8" x="285.8" y="265">03.07.2023</text>
</svg>
